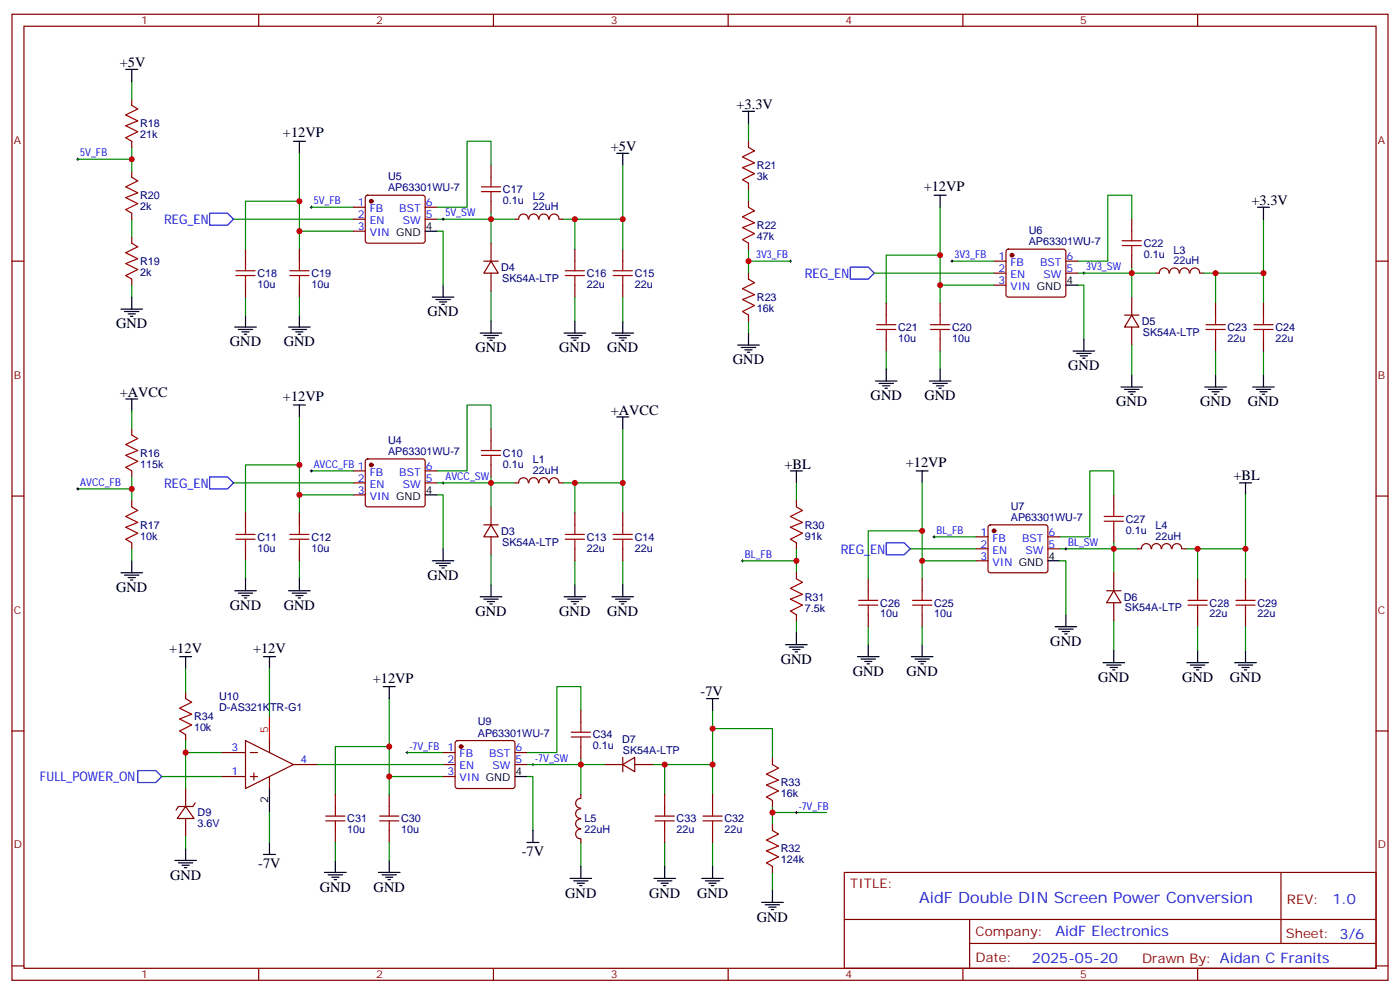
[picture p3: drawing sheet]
<svg xmlns="http://www.w3.org/2000/svg" width="412mm" height="292mm" viewBox="0 0 412 292" stroke-linecap="round" stroke-linejoin="round" font-family="sans-serif">
<g fill="none" stroke="#870000" stroke-width=".35">
<path d="M3.5 4.2h405.4v284.3h-405.4zM7.1 7.7h398.2v277.3h-398.2zM76.2 4.2v3.5M145.3 4.2v3.5M214.5 4.2v3.5M283.6 4.2v3.5M352.8 4.2v3.5M38.8 29.2v1.8M38.8 41.6v1.8M38.8 50.4v1.8M107.8 57.7l.5-.2h16.2l.5 .2 .2 .5v12.7l-.2 .5-.5 .2h-16.2l-.5-.3-.2-.4v-12.7zM144.6 48.6v3.6"/>
<path d="M144.6 59.2v3.6M220.5 41.6v1.8M220.5 53.9v1.8M220.5 59.2v1.8M3.5 76.9h3.6M38.8 62.8v1.7M38.8 69.8v1.8M72.3 73.3v3.6M88.2 73.3v3.6M104.1 64.5h3.5M104.1 61h3.5M104.1 68.1h3.5"/>
<path d="M125.2 64.5h3.6M125.2 61h3.6M142.5 76.9h4.3M144.6 76.9l2.2 3.5h-4.3zM144.6 71.6v5.3M151.7 64.5h1.1M152.8 64.5a1.41 1.41 0 0 1 1.4-1.5 1.41 1.41 0 0 1 1.4 1.5M155.8 64.5a1.41 1.41 0 0 1 1.4-1.5 1.41 1.41 0 0 1 1.4 1.5M158.8 64.5a1.41 1.41 0 0 1 1.4-1.5 1.41 1.41 0 0 1 1.4 1.5M161.8 64.5a1.41 1.41 0 0 1 1.4-1.5 1.41 1.41 0 0 1 1.4 1.5M164.7 64.5h1.1M169.3 73.3v3.6"/>
<path d="M183.4 73.3v3.6M220.5 71.6v1.7M292.8 76.9h3.5M296.6 73.5l.4-.2h16.3l.5 .2 .2 .5v12.7l-.3 .5-.4 .3h-16.3l-.5-.3-.2-.5v-12.7zM314 76.9h3.5M333.4 64.5v3.6M333.4 75.1v3.5M405.3 76.9h3.6M38.8 82.2v1.7M72.3 83.9v3.6M88.2 83.9v3.6M144.6 80.4v5.3"/>
<path d="M169.3 83.9v3.6M183.4 83.9v3.6M220.5 80.4v1.8M220.5 92.7v1.8M261.1 89.2v3.5M261.1 99.8v3.5M276.9 89.2v3.5M276.9 99.8v3.5M292.8 80.4h3.5M292.8 83.9h3.5M314 80.4h3.5M331.3 92.7h4.2"/>
<path d="M333.4 92.7l2.1 3.6h-4.2zM333.4 87.5v5.2M333.4 96.3v5.3M340.4 80.4h1.1M341.5 80.4a1.41 1.41 0 0 1 1.4-1.5 1.41 1.41 0 0 1 1.4 1.5M344.5 80.4a1.41 1.41 0 0 1 1.4-1.5 1.41 1.41 0 0 1 1.4 1.5M347.5 80.4a1.41 1.41 0 0 1 1.4-1.5 1.41 1.41 0 0 1 1.4 1.5M350.6 80.4a1.41 1.41 0 0 1 1.4-1.5 1.41 1.41 0 0 1 1.4 1.5M353.5 80.4h1M358.1 89.2v3.5M358.1 99.8v3.5M372.2 89.2v3.5"/>
<path d="M372.2 99.8v3.5M38.8 126.3v1.7M38.8 138.6v1.8M104.1 138.6h3.5M107.8 135.3l.5-.2h16.2l.5 .2 .2 .5v12.7l-.2 .5-.5 .2h-16.2l-.5-.2-.2-.5v-12.7zM125.2 138.6h3.6M144.6 126.3v3.5M144.6 136.8v3.6M3.5 146h3.6M38.8 147.4v1.8M38.8 159.8v1.7M72.3 151v3.5"/>
<path d="M88.2 151v3.5M104.1 142.1h3.5M104.1 145.7h3.5M125.2 142.1h3.6M142.5 154.5h4.3M144.6 154.5l2.2 3.5h-4.3zM144.6 149.2v5.3M144.6 158v5.3M151.7 142.1h1.1M152.8 142.1a1.41 1.41 0 0 1 1.4-1.5 1.41 1.41 0 0 1 1.4 1.5M155.8 142.1a1.41 1.41 0 0 1 1.4-1.5 1.41 1.41 0 0 1 1.4 1.5M158.8 142.1a1.41 1.41 0 0 1 1.4-1.5 1.41 1.41 0 0 1 1.4 1.5"/>
<path d="M161.8 142.1a1.41 1.41 0 0 1 1.4-1.5 1.41 1.41 0 0 1 1.4 1.5M164.7 142.1h1.1M169.3 151v3.5M183.4 151v3.5M234.6 147.4v1.8M234.6 159.8v1.7M287.5 158h3.5M291.3 154.7l.4-.2h16.3l.5 .2 .2 .5v12.7l-.3 .5-.4 .2h-16.3l-.5-.2-.2-.5v-12.7zM308.7 158h3.5M328.1 145.7v3.5M328.1 156.2v3.6M405.3 146h3.6"/>
<path d="M72.3 161.5v3.6M88.2 161.5v3.6M169.3 161.5v3.6M183.4 161.5v3.6M234.6 168.6v1.8M255.8 170.4v3.5M271.6 170.4v3.5M287.5 161.5h3.5M287.5 165.1h3.5M308.7 161.5h3.5M326 173.9h4.2M328.1 173.9l2.1 3.5h-4.2z"/>
<path d="M328.1 168.6v5.3M328.1 177.4v5.3M335.1 161.5h1.1M336.2 161.5a1.41 1.41 0 0 1 1.4-1.5 1.41 1.41 0 0 1 1.4 1.5M339.2 161.5a1.41 1.41 0 0 1 1.4-1.5 1.41 1.41 0 0 1 1.4 1.5M342.2 161.5a1.41 1.41 0 0 1 1.4-1.5 1.41 1.41 0 0 1 1.4 1.5M345.3 161.5a1.41 1.41 0 0 1 1.4-1.5 1.41 1.41 0 0 1 1.4 1.5M348.2 161.5h1M352.8 170.4v3.5M366.9 170.4v3.5M234.6 180.9v1.8M255.8 180.9v3.6"/>
<path d="M271.6 180.9v3.6M352.8 180.9v3.6M366.9 180.9v3.6M3.5 215.2h3.6M54.7 203.9v1.7M54.7 216.2v1.8M72.3 218l14.1 7-14.1 7.1zM79.4 218v3.5M134.3 218.2l.5-.2h16.2l.5 .2 .2 .5v12.7l-.2 .5-.5 .2h-16.2l-.5-.2-.2-.5v-12.7zM171.1 209.2v3.5M171.1 219.7v3.6M405.3 215.2h3.6"/>
<path d="M54.7 237.4l2.4 3.5h-4.9zM54.7 232.1v5.3M57.5 236.3l-.7 1.1h-4.2l-.7 1M65.3 221.5h7M65.3 228.6h7M73.7 221.5h2.1M73.7 228.6h2.1M74.8 227.5v2.1M79.4 228.6v3.5M86.4 225h7.1M98.8 233.9v3.5M114.7 233.9v3.5"/>
<path d="M130.5 225h3.6M130.5 221.5h3.6M130.5 228.6h3.6M151.7 225h3.5M151.7 221.5h3.5M171.1 238.1a1.41 1.41 0 0 0-1.5 1.4 1.41 1.41 0 0 0 1.5 1.4M171.1 235a1.41 1.41 0 0 0-1.5 1.4 1.41 1.41 0 0 0 1.5 1.4M171.1 233.9v1M178.2 225h5.2M183.4 225l3.6-2.1v4.3zM183.4 222.9v4.3M187 225h5.3"/>
<path d="M195.8 233.9v3.5M209.9 233.9v3.5M227.5 223.3v1.7M227.5 235.6v1.8M54.7 240.9v5.3M98.8 244.4v3.6M114.7 244.4v3.6M171.1 241.1a1.41 1.41 0 0 0-1.5 1.4 1.41 1.41 0 0 0 1.5 1.4M171.1 244.1a1.41 1.41 0 0 0-1.5 1.4 1.41 1.41 0 0 0 1.5 1.4M171.1 246.9v1.1M195.8 244.4v3.6M209.9 244.4v3.6"/>
<path d="M227.5 242.7v1.7M227.5 255v1.8M248.7 256.8h156.6v28.2h-156.6zM377.3 256.8v20.9M248.7 270.6h156.5M285.6 277.7h119.6M285.6 270.6v14.1M3.5 284.3h3.6M76.2 285v3.5M145.3 285v3.5M214.5 285v3.5M283.6 285v3.5"/>
<path d="M352.8 285v3.5M405.3 284.3h3.6"/>
</g>
<g fill="none" stroke="#000" stroke-width=".29">
<path d="M22.6 46.9h.7M22.9 46.5v.7M91.4 61h.7M91.7 60.6v.7M130.2 64.5h.7M130.5 64.2v.7M232.5 76.9h.7M232.8 76.5v.7M280.1 76.9h.7M280.5 76.5v.7M318.9 80.4h.7M319.3 80v.8"/>
<path d="M91.4 138.6h.7M91.7 138.3v.7M22.6 143.9h.7M22.9 143.5v.8M130.2 142.1h.7M130.5 141.8v.7M274.8 158h.7M275.2 157.7v.7M218.4 165.1h.7M218.7 164.7v.7M313.6 161.5h.7M314 161.2v.7"/>
<path d="M119.6 221.5h.7M119.9 221.2v.7M156.6 225h.7M157 224.7v.7M234.2 239.1h.7M234.6 238.8v.7"/>
</g>
<g fill="none" stroke="#008700" stroke-width=".35">
<path d="M38.8 24v5.2M220.5 36.3v5.3M22.9 46.9h15.9M38.8 43.4v7M88.2 59.2h-15.9v14.1M88.2 45.1v23h15.9M144.6 48.6v-7h-7v19.4h-8.8M183.4 48.6v15.9M220.5 55.7v3.5M38.8 64.5v5.3M68.8 64.5h35.3M88.2 68.1v5.2"/>
<path d="M91.7 61h12.4M128.8 68.1h1.7v15.8M144.6 62.8v1.7h-15.8M151.7 64.5h-7.1v7.1M165.8 64.5h3.5M169.3 73.3v-8.8h14.1v8.8M220.5 76.9h12.3M220.5 73.3v7.1M276.9 61v22.9h15.9M276.9 75.1h-15.8v14.1M280.5 76.9h12.3M333.4 64.5v-7h-7.1v19.4h-8.8"/>
<path d="M333.4 78.6v1.8h-15.9M372.2 64.5v15.9M38.8 83.9v3.6M72.3 87.5v5.2M88.2 87.5v5.2M144.6 85.7v8.8M169.3 87.5v7M183.4 87.5v7M220.5 94.5v3.5M257.5 80.4h35.3M276.9 83.9v5.3M317.5 83.9h1.8v15.9"/>
<path d="M340.4 80.4h-7v7.1M354.5 80.4h3.6M358.1 89.2v-8.8h14.1v8.8M261.1 103.3v5.3M276.9 103.3v5.3M333.4 101.6v8.8M358.1 103.3v7.1M372.2 103.3v7.1M38.8 121v5.3M88.2 122.7v23h15.9M88.2 136.8h-15.9v14.2M91.7 138.6h12.4"/>
<path d="M144.6 126.3v-7.1h-7v19.4h-8.8M183.4 126.3v15.8M22.9 143.9h15.9M38.8 140.4v7M68.8 142.1h35.3M88.2 145.7v5.3M128.8 145.7h1.7v15.8M144.6 140.4v1.7h-15.8M151.7 142.1h-7.1v7.1M165.8 142.1h3.5M169.3 151v-8.9h14.1v8.9M234.6 142.1v5.3"/>
<path d="M271.6 156.2h-15.8v14.2M271.6 142.1v23h15.9M275.2 158h12.3M328.1 159.8v1.7h-15.9M328.1 145.7v-7.1h-7.1v19.4h-8.8M366.9 145.7v15.8M38.8 161.5v3.6M72.3 165.1v5.3M88.2 165.1v5.3M144.6 163.3v8.8M169.3 165.1v7M183.4 165.1v7"/>
<path d="M218.7 165.1h15.9M234.6 161.5v7.1M268.1 161.5h19.4M271.6 165.1v5.3M312.2 165.1h1.8v15.8M335.1 161.5h-7v7.1M349.2 161.5h3.6M352.8 170.4v-8.9h14.1v8.9M54.7 196.8v7.1M79.4 196.8v14.1M234.6 182.7v3.5M255.8 184.5v5.3"/>
<path d="M271.6 184.5v5.3M328.1 182.7v8.8M352.8 184.5v7M366.9 184.5v7M54.7 218v14.1M114.7 205.6v23h15.8M114.7 219.7h-15.9v14.2M171.1 209.2v-7.1h-7.1v19.4h-8.8M209.9 214.5h17.6v8.8M209.9 209.2v15.8M47.6 228.6h17.7M54.7 221.5h10.6"/>
<path d="M79.4 239.1v8.9M93.5 225h37M114.7 228.6v5.3M119.9 221.5h10.6M155.2 228.6h1.8v15.8M171.1 223.3v1.7h-15.9M178.2 225h-7.1v8.9M192.3 225h3.5M195.8 233.9v-8.9h14.1v8.9M227.5 239.1h15.9M227.5 237.4v5.3M54.7 246.2v3.5"/>
<path d="M98.8 248v5.3M114.7 248v5.3M171.1 248v7M195.8 248v7M209.9 248v7M227.5 256.8v5.3"/>
</g>
<g fill="none" stroke="#000" stroke-width=".35">
<path d="M37 20.4h3.6M38.8 20.4v3.6M218.7 32.8h3.5M220.5 32.8v3.5M86.4 41.6h3.6M88.2 41.6v3.5M181.7 45.1h3.5M183.4 45.1v3.5M275.2 57.5h3.5M276.9 57.5v3.5M125.2 68.1h3.6M370.4 61h3.5"/>
<path d="M372.2 61v3.5M35.6 91h6.4M36.7 91.7h4.2M37.7 92.4h2.2M38.5 93.1h.7M38.8 87.5v3.5M69.1 96.3h6.4M70.2 97h4.2M71.3 97.7h2.1M72 98.4h.7M72.3 92.7v3.6M85 96.3h6.4"/>
<path d="M86.1 97h4.2M87.1 97.7h2.2M87.8 98.4h.7M88.2 92.7v3.6M127.4 87.5h6.3M128.4 88.2h4.2M129.5 88.9h2.1M130.2 89.6h.7M130.5 83.9v3.6M141.5 98h6.3M142.5 98.7h4.3M143.6 99.4h2.1"/>
<path d="M144.6 94.5v3.5M166.2 98h6.3M167.2 98.7h4.2M168.3 99.4h2.1M169.3 94.5v3.5M180.3 98h6.3M181.3 98.7h4.3M182.4 99.4h2.1M183.4 94.5v3.5M220.5 98v3.6M314 83.9h3.5M319.3 99.8v3.5"/>
<path d="M37 117.4h3.6M38.8 117.4v3.6M86.4 119.2h3.6M88.2 119.2v3.5M144.3 100.2h.7M169 100.2h.7M183.1 100.2h.7M217.3 101.6h6.4M218.4 102.3h4.2M219.4 103h2.1M220.1 103.7h.7M257.9 112.1h6.3"/>
<path d="M258.9 112.9h4.3M260 113.6h2.1M260.7 114.3h.7M261.1 108.6v3.5M273.8 112.1h6.3M274.8 112.9h4.2M275.9 113.6h2.1M276.6 114.3h.7M276.9 108.6v3.5M316.1 103.3h6.3M317.1 104h4.3M318.2 104.7h2.1"/>
<path d="M318.9 105.4h.7M330.2 113.9h6.3M331.3 114.6h4.2M332.3 115.3h2.1M333 116h.7M333.4 110.4v3.5M354.9 113.9h6.3M356 114.6h4.2M357 115.3h2.1M357.7 116h.7M358.1 110.4v3.5M369 113.9h6.4"/>
<path d="M370.1 114.6h4.2M371.1 115.3h2.1M371.8 116h.7M372.2 110.4v3.5M181.7 122.7h3.5M183.4 122.7v3.6M232.8 138.6h3.6M234.6 138.6v3.5M269.9 138.6h3.5M271.6 138.6v3.5M125.2 145.7h3.6M365.1 142.1h3.6"/>
<path d="M366.9 142.1v3.6M35.6 168.6h6.4M36.7 169.3h4.2M37.7 170h2.2M38.5 170.7h.7M38.8 165.1v3.5M69.1 173.9h6.4M70.2 174.6h4.2M71.3 175.3h2.1M72 176h.7M72.3 170.4v3.5M85 173.9h6.4"/>
<path d="M86.1 174.6h4.2M87.1 175.3h2.2M87.8 176h.7M88.2 170.4v3.5M127.4 165.1h6.3M128.4 165.8h4.2M129.5 166.5h2.1M130.2 167.2h.7M130.5 161.5v3.6M141.5 175.6h6.3M142.5 176.4h4.3M143.6 177.1h2.1"/>
<path d="M144.3 177.8h.7M144.6 172.1v3.5M166.2 175.6h6.3M167.2 176.4h4.2M168.3 177.1h2.1M169 177.8h.7M169.3 172.1v3.5M180.3 175.6h6.3M181.3 176.4h4.3M182.4 177.1h2.1M183.1 177.8h.7M183.4 172.1v3.5"/>
<path d="M308.7 165.1h3.5M52.9 193.3h3.5M54.7 193.3v3.5M77.6 193.3h3.5M79.4 193.3v3.5M231.4 189.8h6.4M232.5 190.5h4.2M233.5 191.2h2.2M234.2 191.9h.7M234.6 186.2v3.6M252.6 193.3h6.3M253.6 194h4.3"/>
<path d="M254.7 194.7h2.1M255.4 195.4h.7M255.8 189.8v3.5M268.5 193.3h6.3M269.5 194h4.3M270.6 194.7h2.1M271.3 195.4h.7M271.6 189.8v3.5M310.8 184.5h6.3M311.9 185.2h4.2M312.9 185.9h2.1M313.6 186.6h.7"/>
<path d="M314 180.9v3.6M324.9 195.1h6.4M326 195.8h4.2M327 196.5h2.1M327.7 197.2h.7M328.1 191.5v3.6M349.6 195.1h6.4M350.7 195.8h4.2M351.7 196.5h2.1M352.4 197.2h.7M352.8 191.5v3.6M363.7 195.1h6.4"/>
<path d="M364.8 195.8h4.2M365.8 196.5h2.1M366.5 197.2h.7M366.9 191.5v3.6M112.9 202.1h3.5M114.7 202.1v3.5M208.1 205.6h3.6M209.9 205.6v3.6M79.4 232.1v7M151.7 228.6h3.5M51.5 253.3h6.4M52.6 254h4.2"/>
<path d="M53.6 254.7h2.1M54.3 255.4h.7M54.7 249.7v3.6M77.6 251.5h3.5M79.4 248v3.5M95.6 256.8h6.4M96.7 257.5h4.2M97.7 258.2h2.1M98.4 258.9h.7M98.8 253.3v3.5M111.5 256.8h6.3M112.5 257.5h4.3"/>
<path d="M113.6 258.2h2.1M114.3 258.9h.7M114.7 253.3v3.5M155.2 248h3.5M157 244.4v3.6M167.9 258.6h6.4M169 259.3h4.2M170 260h2.2M171.1 255v3.6M192.6 258.6h6.4M193.7 259.3h4.2M194.7 260h2.1"/>
<path d="M195.8 255v3.6M206.7 258.6h6.4M207.8 259.3h4.2M208.8 260h2.2M209.9 255v3.6M170.7 260.7h.7M195.4 260.7h.7M209.5 260.7h.8M224.4 265.6h6.3M225.4 266.3h4.3M226.5 267h2.1M227.2 267.7h.7"/>
<path d="M227.5 262.1v3.5"/>
</g>
<path d="M61.7 62.8h5.3l1.8 1.7-1.8 1.8h-5.3zM250.5 78.6h5.3l1.7 1.8-1.7 1.8h-5.3zM61.7 140.4h5.3l1.8 1.7-1.8 1.8h-5.3zM261.1 159.8h5.2l1.8 1.7-1.8 1.8h-5.2zM40.6 226.8h5.3l1.7 1.8-1.7 1.7h-5.3z" fill="none" stroke="#00f" stroke-width=".35"/>
<g fill="none" stroke="#a10000" stroke-width=".35">
<path d="M38.8 31l1.8 1.1-3.6 1.7 3.6 1.8-3.6 1.4 3.6 1.8-3.6 1.7 1.8 1.1M38.8 52.2l1.8 1-3.6 1.8 3.6 1.8-3.6 1.4 3.6 1.7-3.6 1.8 1.8 1.1M141.8 56.4h5.7M141.8 55h5.7M144.6 52.2v2.8M144.6 56.4v2.8M220.5 43.4l1.7 1-3.5 1.8 3.5 1.7-3.5 1.5 3.5 1.7-3.5 1.8 1.8 1M38.8 71.6l1.8 1-3.6 1.8 3.6 1.8-3.6 1.4 3.6 1.7-3.6 1.8 1.8 1.1M69.5 79.7h5.6M72.3 76.9v2.8M85.4 79.7h5.6M88.2 76.9v2.8"/>
<path d="M166.5 79.7h5.7M169.3 76.9v2.8M180.6 79.7h5.7M183.4 76.9v2.8M220.5 61l1.7 1.1-3.5 1.7 3.5 1.8-3.5 1.4 3.5 1.8-3.5 1.7 1.8 1.1M330.6 72.3h5.6M330.6 70.9h5.6M333.4 68.1v2.8M333.4 72.3v2.8M69.5 81.1h5.6M72.3 81.1v2.8M85.4 81.1h5.6"/>
<path d="M88.2 81.1v2.8M166.5 81.1h5.7M169.3 81.1v2.8M180.6 81.1h5.7M183.4 81.1v2.8M220.5 82.2l1.7 1-3.5 1.8 3.5 1.7-3.5 1.5 3.5 1.7-3.5 1.8 1.8 1M258.2 97h5.7M258.2 95.6h5.7M261.1 92.7v2.9M261.1 97v2.8M274.1 97h5.7M274.1 95.6h5.7"/>
<path d="M276.9 92.7v2.9M276.9 97v2.8M355.2 97h5.7M355.2 95.6h5.7M358.1 92.7v2.9M358.1 97v2.8M369.4 97h5.6M369.4 95.6h5.6M372.2 92.7v2.9M372.2 97v2.8M38.8 128l1.8 1.1-3.6 1.7 3.6 1.8-3.6 1.4 3.6 1.8-3.6 1.7 1.8 1.1M141.8 134h5.7"/>
<path d="M141.8 132.6h5.7M144.6 129.8v2.8M144.6 134v2.8M38.8 149.2l1.8 1-3.6 1.8 3.6 1.8-3.6 1.4 3.6 1.8-3.6 1.7 1.8 1.1M69.5 158.7h5.6M69.5 157.3h5.6M72.3 154.5v2.8M72.3 158.7v2.8M85.4 158.7h5.6M85.4 157.3h5.6M88.2 154.5v2.8M88.2 158.7v2.8"/>
<path d="M166.5 158.7h5.7M166.5 157.3h5.7M169.3 154.5v2.8M169.3 158.7v2.8M180.6 158.7h5.7M180.6 157.3h5.7M183.4 154.5v2.8M183.4 158.7v2.8M234.6 149.2l1.8 1-3.6 1.8 3.6 1.8-3.6 1.4 3.6 1.8-3.6 1.7 1.8 1.1M325.3 153.4h5.6M325.3 152h5.6M328.1 149.2v2.8"/>
<path d="M328.1 153.4v2.8M234.6 170.4l1.8 1-3.6 1.8 3.6 1.7-3.6 1.5 3.6 1.7-3.6 1.8 1.8 1M252.9 178.1h5.7M252.9 176.7h5.7M255.8 173.9v2.8M255.8 178.1v2.8M268.8 178.1h5.7M268.8 176.7h5.7M271.6 173.9v2.8M271.6 178.1v2.8M350 178.1h5.6M350 176.7h5.6"/>
<path d="M352.8 173.9v2.8M352.8 178.1v2.8M364.1 178.1h5.6M364.1 176.7h5.6M366.9 173.9v2.8M366.9 178.1v2.8M54.7 205.6l1.7 1.1-3.5 1.8 3.5 1.7-3.5 1.4 3.5 1.8-3.5 1.8 1.8 1M168.3 216.9h5.6M168.3 215.5h5.6M171.1 212.7v2.8M171.1 216.9v2.8M98.8 237.4v2.8"/>
<path d="M114.7 237.4v2.8M195.8 237.4v2.8M209.9 237.4v2.8M227.5 225l1.8 1.1-3.5 1.8 3.5 1.7-3.5 1.4 3.5 1.8-3.5 1.8 1.7 1M96 241.6h5.6M96 240.2h5.6M98.8 241.6v2.8M111.8 241.6h5.7M111.8 240.2h5.7M114.7 241.6v2.8M193 241.6h5.6M193 240.2h5.6"/>
<path d="M195.8 241.6v2.8M207.1 241.6h5.6M207.1 240.2h5.6M209.9 241.6v2.8M227.5 244.4l1.8 1.1-3.5 1.8 3.5 1.7-3.5 1.4 3.5 1.8-3.5 1.8 1.7 1"/>
</g>
<g fill="#870000" stroke="#870000" stroke-width=".35">
<circle cx="298.1" cy="75.1" r=".53"/>
<circle cx="109.4" cy="59.2" r=".53"/>
<circle cx="109.4" cy="136.8" r=".53"/>
<circle cx="292.8" cy="156.2" r=".53"/>
<circle cx="135.8" cy="219.7" r=".53"/>
</g>
<path d="M79.4 210.9v7.1" fill="none" stroke="#f00" stroke-width=".35"/>
<g fill="#c00">
<circle cx="220.5" cy="76.9" r=".88"/>
<circle cx="372.2" cy="80.4" r=".88"/>
<circle cx="276.9" cy="75.1" r=".88"/>
<circle cx="276.9" cy="83.9" r=".88"/>
<circle cx="333.4" cy="80.4" r=".88"/>
<circle cx="358.1" cy="80.4" r=".88"/>
<circle cx="169.3" cy="64.5" r=".88"/>
<circle cx="144.6" cy="64.5" r=".88"/>
<circle cx="88.2" cy="68.1" r=".88"/>
<circle cx="88.2" cy="59.2" r=".88"/>
<circle cx="183.4" cy="64.5" r=".88"/>
<circle cx="38.8" cy="46.9" r=".88"/>
<circle cx="38.8" cy="143.9" r=".88"/>
<circle cx="183.4" cy="142.1" r=".88"/>
<circle cx="88.2" cy="136.8" r=".88"/>
<circle cx="88.2" cy="145.7" r=".88"/>
<circle cx="144.6" cy="142.1" r=".88"/>
<circle cx="169.3" cy="142.1" r=".88"/>
<circle cx="352.8" cy="161.5" r=".88"/>
<circle cx="328.1" cy="161.5" r=".88"/>
<circle cx="271.6" cy="165.1" r=".88"/>
<circle cx="271.6" cy="156.2" r=".88"/>
<circle cx="366.9" cy="161.5" r=".88"/>
<circle cx="234.6" cy="165.1" r=".88"/>
<circle cx="227.5" cy="239.1" r=".88"/>
<circle cx="209.9" cy="214.5" r=".88"/>
<circle cx="209.9" cy="225" r=".88"/>
<circle cx="195.8" cy="225" r=".88"/>
<circle cx="171.1" cy="225" r=".88"/>
<circle cx="114.7" cy="219.7" r=".88"/>
<circle cx="114.7" cy="228.6" r=".88"/>
<circle cx="54.7" cy="221.5" r=".88"/>
</g>
<text font-size="4.6" fill="#00f" x="270.8" y="265.8">AidF Double DIN Screen Power Conversion</text>
<g font-size="4.2">
<text x="35.3" y="19.7">+5V</text>
<text x="217" y="32.1">+3.3V</text>
<text x="83.4" y="40.4">+12VP</text>
<text x="179.9" y="44.4">+5V</text>
<text x="272.1" y="56.3">+12VP</text>
<text x="368.7" y="60.3">+3.3V</text>
<text x="125.9" y="93.1">GND</text>
<text x="34.2" y="96.6">GND</text>
<text x="67.7" y="101.9">GND</text>
<text x="83.6" y="101.9">GND</text>
<text x="140.1" y="103.7">GND</text>
<text x="164.7" y="103.7">GND</text>
<text x="178.9" y="103.7">GND</text>
<text x="215.9" y="107.2">GND</text>
<text x="314.7" y="109">GND</text>
<text x="35.3" y="116.7">+AVCC</text>
<text x="83.4" y="118">+12VP</text>
<text x="256.5" y="117.8">GND</text>
<text x="272.3" y="117.8">GND</text>
<text x="328.8" y="119.6">GND</text>
<text x="353.5" y="119.6">GND</text>
<text x="367.6" y="119.6">GND</text>
<text x="179.9" y="122">+AVCC</text>
<text x="231.1" y="137.9">+BL</text>
<text x="266.8" y="137.4">+12VP</text>
<text x="363.4" y="141.4">+BL</text>
<text x="125.9" y="170.7">GND</text>
<text x="34.2" y="174.2">GND</text>
<text x="67.7" y="179.5">GND</text>
<text x="83.6" y="179.5">GND</text>
<text x="140.1" y="181.3">GND</text>
<text x="164.7" y="181.3">GND</text>
<text x="178.9" y="181.3">GND</text>
<text x="309.4" y="190.1">GND</text>
<text x="49.8" y="192.1">+12V</text>
<text x="74.5" y="192.1">+12V</text>
<text x="230" y="195.4">GND</text>
<text x="109.8" y="200.9">+12VP</text>
<text x="251.2" y="198.9">GND</text>
<text x="267.1" y="198.9">GND</text>
<text x="323.5" y="200.7">GND</text>
<text x="348.2" y="200.7">GND</text>
<text x="362.3" y="200.7">GND</text>
<text x="206.4" y="204.9">-7V</text>
<text x="153.7" y="252">-7V</text>
<text x="76.1" y="255.5">-7V</text>
<text x="50.1" y="258.9">GND</text>
<text x="94.2" y="262.4">GND</text>
<text x="110.1" y="262.4">GND</text>
<text x="166.5" y="264.2">GND</text>
<text x="191.2" y="264.2">GND</text>
<text x="205.3" y="264.2">GND</text>
<text x="223" y="271.3">GND</text>
</g>
<g font-size="4.2" fill="#00f">
<text x="392.5" y="266">1.0</text>
<text x="310.9" y="275.6">AidF Electronics</text>
<text x="304" y="283.4">2025-05-20</text>
</g>
<g font-size="3.9" fill="#00f">
<text x="48.3" y="66.1">REG_EN</text>
<text x="237.1" y="81.9">REG_EN</text>
<text x="48.3" y="143.7">REG_EN</text>
<text x="247.7" y="163.1">REG_EN</text>
<text x="11.8" y="229.9">FULL_POWER_ON</text>
</g>
<g font-size="3.9" fill="#800">
<text x="250.5" y="261.4">TITLE:</text>
<text x="379.1" y="266">REV:</text>
<text x="287.4" y="275.6">Company:</text>
<text x="378.7" y="276.2">Sheet: 3/6</text>
<text x="287.4" y="283.2">Date:</text>
<text x="336.4" y="283.3">Drawn By: Aidan C Franits</text>
</g>
<g font-size="3.2" fill="#800">
<text x="41.6" y="7.2">1</text>
<text x="110.8" y="7.2">2</text>
<text x="179.9" y="7.2">3</text>
<text x="249.1" y="7.2">4</text>
<text x="318.2" y="7.2">5</text>
<text x="4.1" y="42.3">A</text>
<text x="405.9" y="42.3">A</text>
<text x="4.1" y="111.4">B</text>
<text x="405.9" y="111.4">B</text>
<text x="4.1" y="180.6">C</text>
<text x="405.9" y="180.6">C</text>
<text x="4.1" y="249.7">D</text>
<text x="405.9" y="249.7">D</text>
<text x="41.6" y="288">1</text>
<text x="110.8" y="288">2</text>
<text x="179.9" y="288">3</text>
<text x="249.1" y="288">4</text>
<text x="318.2" y="288">5</text>
</g>
<g font-size="3.2" fill="#000080">
<text x="41.3" y="40.7">21k</text>
<text x="41.3" y="37.4">R18</text>
<text x="114.3" y="53">U5</text>
<text x="223" y="53">3k</text>
<text x="223" y="49.8">R21</text>
<text x="41.3" y="58.6">R20</text>
<text x="114.3" y="56.3">AP63301WU-7</text>
<text x="148.2" y="56.8">C17</text>
<text x="156.9" y="58.8">L2</text>
<text x="41.3" y="61.8">2k</text>
<text x="148.2" y="60">0.1u</text>
<text x="156.9" y="61.9">22uH</text>
<text x="223" y="70.7">47k</text>
<text x="223" y="67.4">R22</text>
<text x="303" y="68.9">U6</text>
<text x="41.3" y="78">R19</text>
<text x="303" y="72.2">AP63301WU-7</text>
<text x="336.9" y="75.9">0.1u</text>
<text x="336.9" y="72.7">C22</text>
<text x="345.7" y="77.8">22uH</text>
<text x="345.7" y="74.6">L3</text>
<text x="41.3" y="81.2">2k</text>
<text x="75.8" y="81.5">C18</text>
<text x="91.7" y="81.5">C19</text>
<text x="147.6" y="79.8">D4</text>
<text x="147.9" y="83">SK54A-LTP</text>
<text x="172.9" y="81.5">C16</text>
<text x="187" y="81.5">C15</text>
<text x="75.8" y="84.7">10u</text>
<text x="91.7" y="84.7">10u</text>
<text x="172.9" y="84.7">22u</text>
<text x="187" y="84.7">22u</text>
<text x="223" y="88.6">R23</text>
<text x="223" y="91.8">16k</text>
<text x="336.3" y="95.7">D5</text>
<text x="264.6" y="100.6">10u</text>
<text x="264.6" y="97.4">C21</text>
<text x="280.5" y="100.6">10u</text>
<text x="280.5" y="97.4">C20</text>
<text x="336.7" y="98.8">SK54A-LTP</text>
<text x="361.6" y="100.6">22u</text>
<text x="361.6" y="97.4">C23</text>
<text x="375.7" y="100.6">22u</text>
<text x="375.7" y="97.4">C24</text>
<text x="114.3" y="130.6">U4</text>
<text x="41.3" y="137.7">115k</text>
<text x="41.3" y="134.4">R16</text>
<text x="114.3" y="133.9">AP63301WU-7</text>
<text x="148.2" y="137.6">0.1u</text>
<text x="148.2" y="134.5">C10</text>
<text x="156.9" y="136.4">L1</text>
<text x="156.9" y="139.5">22uH</text>
<text x="41.3" y="155.6">R17</text>
<text x="237.1" y="155.6">R30</text>
<text x="297.8" y="153.3">AP63301WU-7</text>
<text x="297.8" y="150">U7</text>
<text x="331.6" y="153.9">C27</text>
<text x="340.4" y="155.8">L4</text>
<text x="41.3" y="158.8">10k</text>
<text x="75.8" y="159.2">C11</text>
<text x="91.7" y="159.2">C12</text>
<text x="147.6" y="157.4">D3</text>
<text x="147.9" y="160.6">SK54A-LTP</text>
<text x="172.9" y="159.2">C13</text>
<text x="187" y="159.2">C14</text>
<text x="237.1" y="158.8">91k</text>
<text x="331.6" y="157">0.1u</text>
<text x="340.4" y="159">22uH</text>
<text x="75.8" y="162.3">10u</text>
<text x="91.7" y="162.3">10u</text>
<text x="172.9" y="162.3">22u</text>
<text x="187" y="162.3">22u</text>
<text x="237.1" y="176.8">R31</text>
<text x="259.3" y="178.6">C26</text>
<text x="275.2" y="178.6">C25</text>
<text x="331.1" y="176.8">D6</text>
<text x="331.4" y="180">SK54A-LTP</text>
<text x="356.3" y="178.6">C28</text>
<text x="370.4" y="178.6">C29</text>
<text x="237.1" y="180">7.5k</text>
<text x="259.3" y="181.7">10u</text>
<text x="275.2" y="181.7">10u</text>
<text x="356.3" y="181.7">22u</text>
<text x="370.4" y="181.7">22u</text>
<text x="64.6" y="209.2">D-AS321KTR-G1</text>
<text x="64.6" y="206">U10</text>
<text x="57.1" y="215.3">10k</text>
<text x="57.1" y="212">R34</text>
<text x="140.8" y="213.5">U9</text>
<text x="140.8" y="216.8">AP63301WU-7</text>
<text x="174.6" y="220.5">0.1u</text>
<text x="174.6" y="217.4">C34</text>
<text x="183.3" y="218.6">D7</text>
<text x="183.5" y="221.9">SK54A-LTP</text>
<text x="230" y="231.4">R33</text>
<text x="230" y="234.7">16k</text>
<text x="58.2" y="243.5">3.6V</text>
<text x="58.2" y="240.3">D9</text>
<text x="102.3" y="245.2">10u</text>
<text x="102.3" y="242.1">C31</text>
<text x="118.2" y="245.2">10u</text>
<text x="118.2" y="242.1">C30</text>
<text x="172.2" y="245.3">22uH</text>
<text x="172.2" y="242.1">L5</text>
<text x="199.3" y="245.2">22u</text>
<text x="199.3" y="242.1">C33</text>
<text x="213.4" y="245.2">22u</text>
<text x="213.4" y="242.1">C32</text>
<text x="230" y="250.8">R32</text>
<text x="230" y="254.1">124k</text>
</g>
<g font-size="3.2" fill="#00f">
<text x="23.6" y="46">5V_FB</text>
<text x="92.4" y="60.1">5V_FB</text>
<text x="105.4" y="60.6">1</text>
<text x="105.4" y="64.2">2</text>
<text x="108.9" y="62.4">FB</text>
<text x="108.9" y="65.9">EN</text>
<text x="117.6" y="62.4">BST</text>
<text x="118.6" y="65.9">SW</text>
<text x="125.4" y="64.2">5</text>
<text x="125.4" y="60.6">6</text>
<text x="131.2" y="63.6">5V_SW</text>
<text x="105.4" y="67.7">3</text>
<text x="108.9" y="69.5">VIN GND</text>
<text x="222.7" y="76">3V3_FB</text>
<text x="281.2" y="76">3V3_FB</text>
<text x="294.1" y="76.5">1</text>
<text x="314.1" y="76.5">6</text>
<text x="294.1" y="80">2</text>
<text x="294.1" y="83.6">3</text>
<text x="297.6" y="78.3">FB</text>
<text x="297.6" y="81.8">EN</text>
<text x="306.4" y="78.3">BST</text>
<text x="307.4" y="81.8">SW</text>
<text x="314.1" y="80">5</text>
<text x="320" y="79.5">3V3_SW</text>
<text x="297.6" y="85.3">VIN GND</text>
<text x="92.4" y="137.7">AVCC_FB 1</text>
<text x="23.6" y="143">AVCC_FB</text>
<text x="105.4" y="141.8">2</text>
<text x="108.9" y="140">FB</text>
<text x="108.9" y="143.5">EN</text>
<text x="117.6" y="140">BST</text>
<text x="118.6" y="143.5">SW</text>
<text x="125.4" y="141.8">5</text>
<text x="125.4" y="138.3">6</text>
<text x="131.2" y="141.3">AVCC_SW</text>
<text x="105.4" y="145.3">3</text>
<text x="108.9" y="147.1">VIN GND</text>
<text x="275.9" y="157.1">BL_FB</text>
<text x="288.8" y="157.7">1</text>
<text x="288.8" y="161.2">2</text>
<text x="292.3" y="159.4">FB</text>
<text x="301.1" y="159.4">BST</text>
<text x="308.9" y="161.2">5</text>
<text x="308.9" y="157.7">6</text>
<text x="314.7" y="160.7">BL_SW</text>
<text x="219.4" y="164.2">BL_FB</text>
<text x="288.8" y="164.7">3</text>
<text x="292.3" y="162.9">EN</text>
<text x="292.3" y="166.5">VIN GND</text>
<text x="302.1" y="162.9">SW</text>
<text x="68.2" y="221.2">3</text>
<text x="120.6" y="220.6">-7V_FB</text>
<text x="131.9" y="221.2">1</text>
<text x="151.9" y="221.2">6</text>
<text x="88.5" y="224.7">4</text>
<text x="131.9" y="224.7">2</text>
<text x="135.4" y="222.9">FB</text>
<text x="135.4" y="226.4">EN</text>
<text x="144.1" y="222.9">BST</text>
<text x="145.1" y="226.4">SW</text>
<text x="151.9" y="224.7">5</text>
<text x="157.7" y="224.2">-7V_SW</text>
<text x="68.2" y="228.2">1</text>
<text x="131.9" y="228.2">3</text>
<text x="135.4" y="230">VIN GND</text>
<text x="235.3" y="238.3">-7V_FB</text>
</g>
<g font-size="3.2">
<text x="125.4" y="67.7">4</text>
<text x="314.1" y="83.6">4</text>
<text x="125.4" y="145.3">4</text>
<text x="308.9" y="164.7">4</text>
<text x="151.9" y="228.2">4</text>
<text x="79" y="236.2" transform="rotate(-90 79 236.2)">2</text>
</g>
<text font-size="3.2" fill="#f00" x="79" y="215.9" transform="rotate(-90 79 215.9)">5</text>
</svg>
